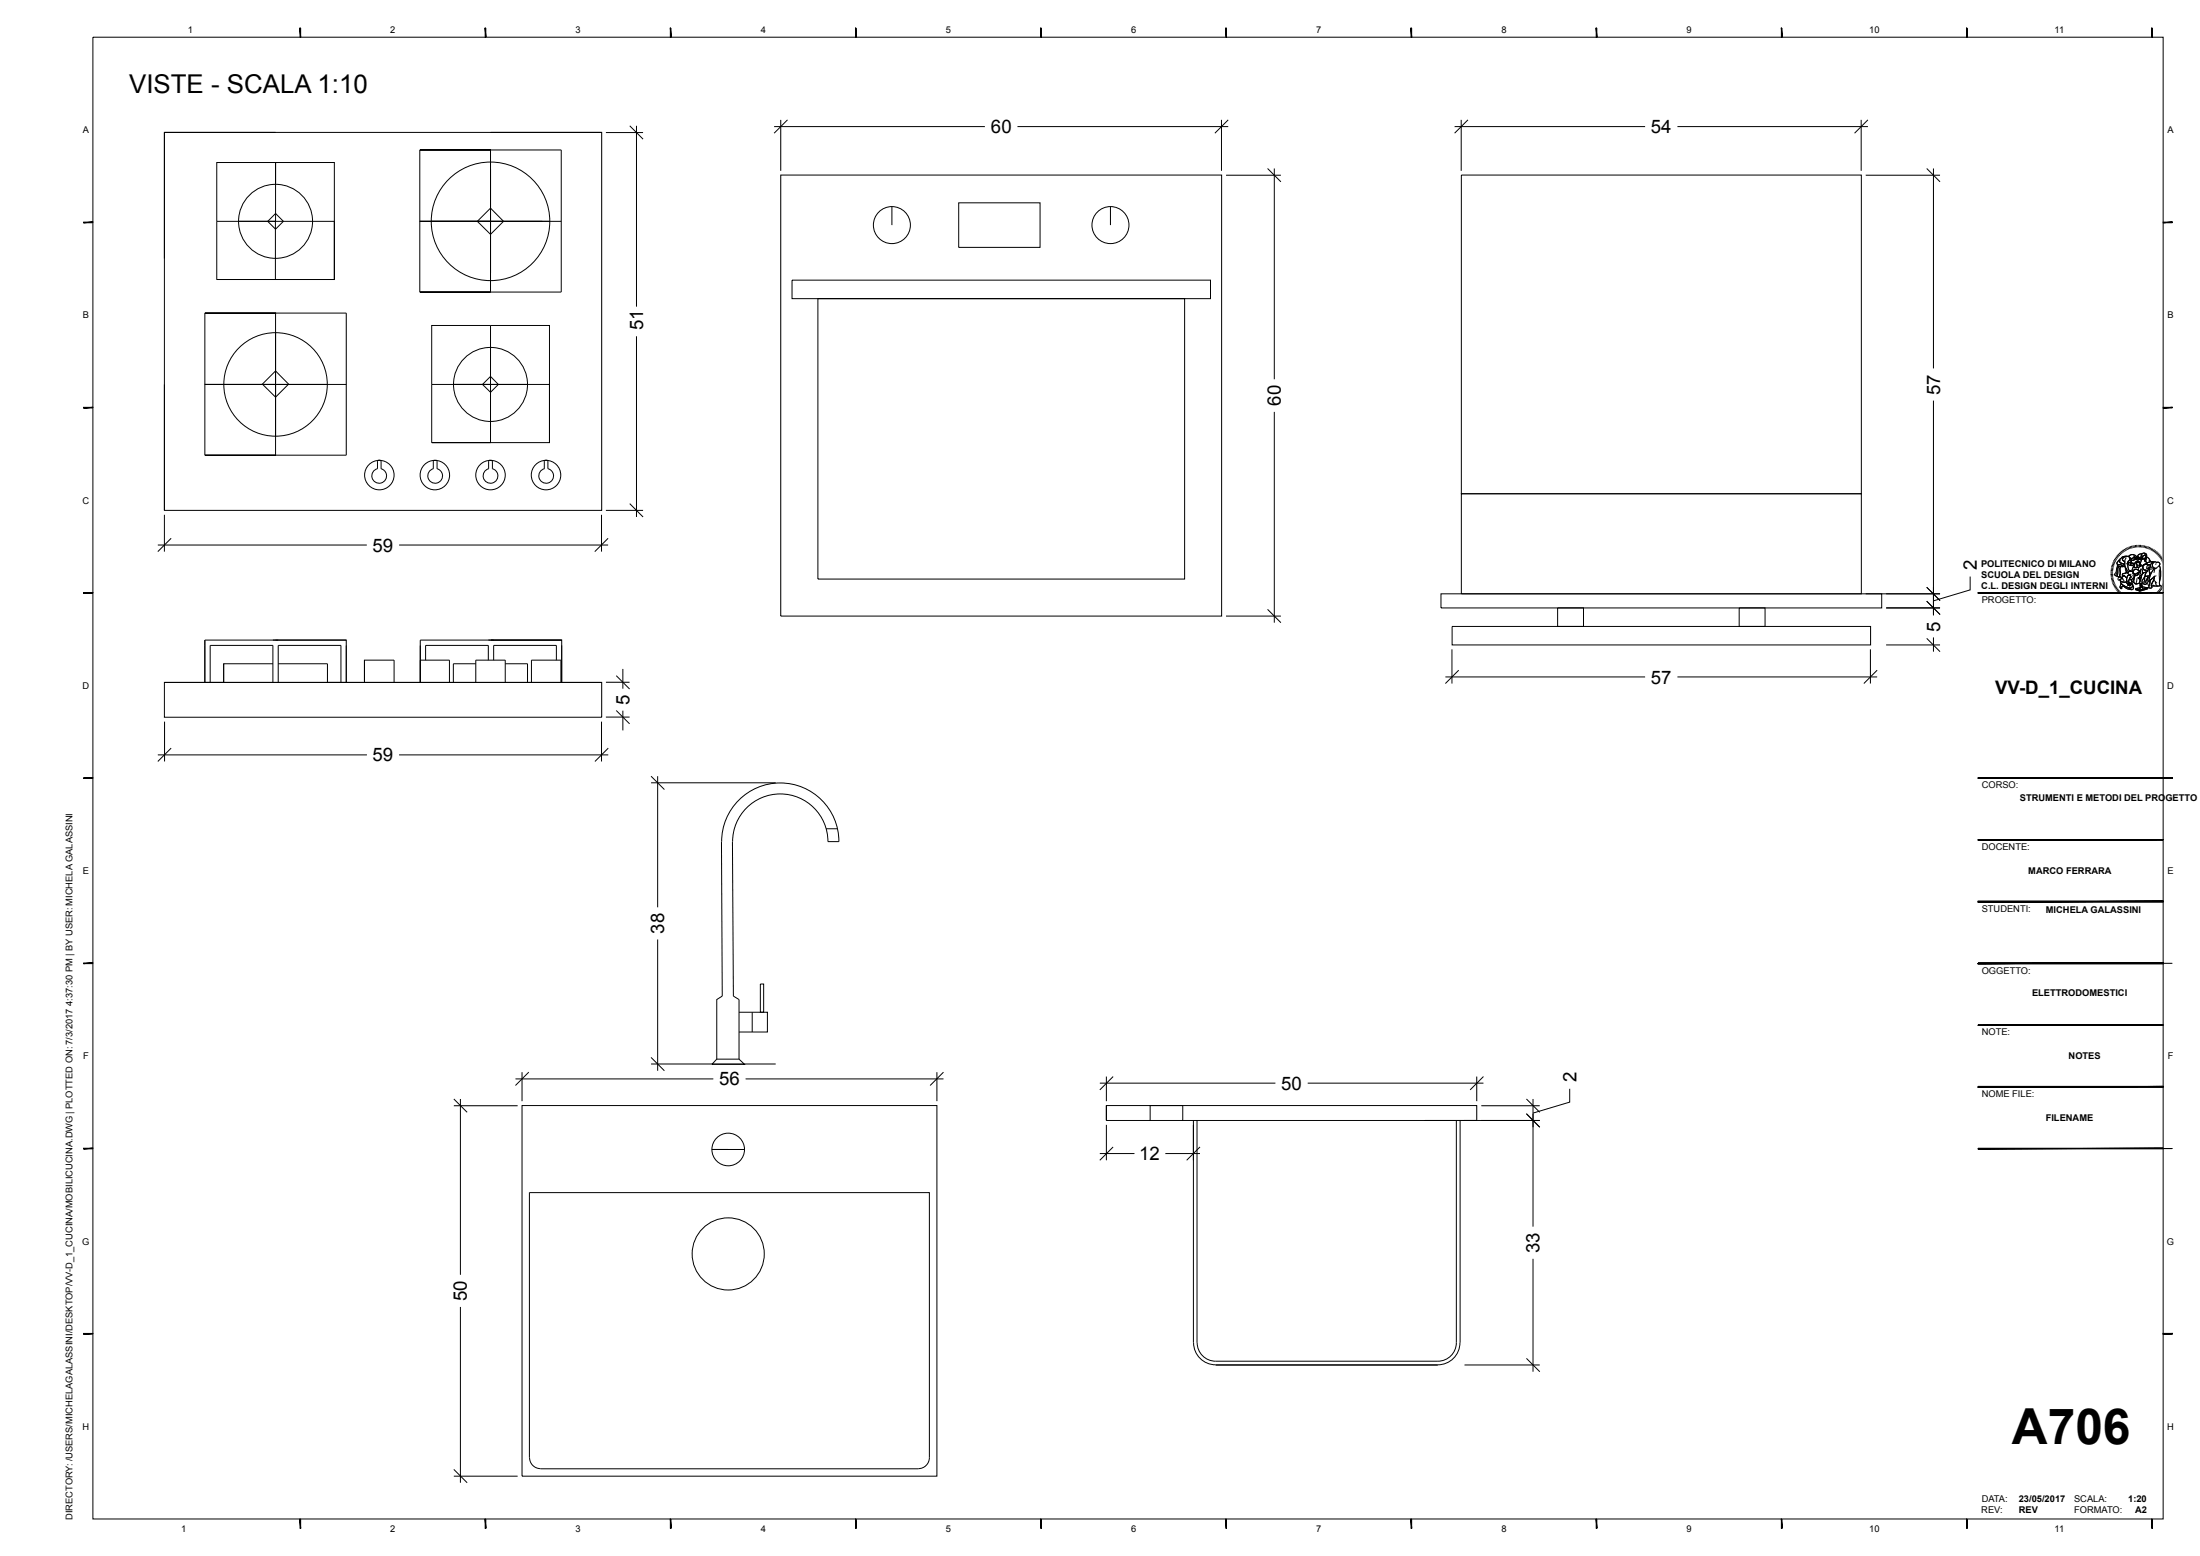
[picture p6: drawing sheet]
<svg xmlns="http://www.w3.org/2000/svg" width="594mm" height="420mm" viewBox="0 0 594 420" stroke-linecap="round" stroke-linejoin="round" font-family="sans-serif">
<g fill="none" stroke="#000" stroke-width=".27">
<path d="M25.1 10h559v400h-559zM44.4 35.7h118.1v102.1h-118.1zM74.4 35.7h-30v34M132.4 35.7h30.1M163.6 35.8h10M170 34l3.6 3.6M171.9 34v48.8M209 34.2h56.9M210.8 32.4v13.7M212.6 32.4l-3.6 3.6M274.7 34.2h56.9M329.8 32.4v13.7"/>
<path d="M331.6 32.4l-3.6 3.6M392.7 34.2h51.5M394.5 32.4v13.7M396.3 32.4l-3.6 3.6M452.9 34.2h51.4M502.5 32.4v13.7M504.3 32.4l-3.6 3.6M58.5 59.7v-15.8h31.8v31.5M58.5 59.7v15.7M74.4 59.6v15.8h-15.9h31.8v-15.7h-25.9M74.4 57.6l2.1 2.1-2.1 2.2-2.1-2.2zM74.4 49.8v-5.9v15.8h-15.9"/>
<path d="M113.3 40.5v38.3M116.4 59.7h32M118.4 59.7h-5.1h38.2M128.9 59.7l3.5-3.5 3.6 3.5-3.6 3.6zM132.4 59.6v-19.1h-19.1h38.2v38.3h-38.2h19.1v-19.1h-19.1M132.4 43.7v32M210.8 47.3h119v119h-119zM240.8 55.8v5M258.8 54.7h22v12.1h-22zM299.8 55.8v5M331 47.3h14.8M342.2 45.5l3.6 3.6"/>
<path d="M344.1 45.5v56.9M394.6 47.3h108v86h-108zM503.7 47.3h20.1M520.2 45.5l3.6 3.6M522 45.5v54M213.8 75.6h113v5h-113zM55.3 84.5v38.4M74.4 89.8v27.9M132.4 87.9v31.6h-15.8h31.8v-15.7h-31.8M132.4 87.9h-15.8v15.9M132.4 87.9h16v31.6M171.9 90.8v48.7"/>
<path d="M220.8 80.6h99v75.7h-99zM44.4 103.8v34M70.8 103.7l3.6-3.6 3.5 3.6-3.5 3.5zM74.4 103.6v-19.1h-19.1h38.2v38.4h-38.2h19.1v-19.1h-19.1M88.4 103.8h-33.1h38.2M116.6 103.8v15.7M122.4 103.8h20M130.3 103.8l2.1-2.2 2.2 2.2-2.2 2.1zM344.1 111.2v56.9M522 108.1v58M44.4 138.9v10M101.9 126.5a1.99 1.99 0 0 0-1.2 3.1 1.99 1.99 0 0 0 3.3 0 1.99 1.99 0 0 0-1.1-3.1"/>
<path d="M101.9 126.5v-2a.59 .59 0 0 1 1 0v2M117 126.5v-2a.72 .72 0 0 1 1 0v2M117 126.5a1.99 1.99 0 0 0-1.1 3.1 1.99 1.99 0 0 0 3.2 0 1.99 1.99 0 0 0-1.1-3.1M131.9 126.5v-2a.72 .72 0 0 1 1 0v2M131.9 126.5a1.99 1.99 0 0 0-1.1 3.1 1.99 1.99 0 0 0 3.3 0 1.99 1.99 0 0 0-1.2-3.1M147 126.5v-2a.59 .59 0 0 1 .9 0v2M147 126.5a1.99 1.99 0 0 0-1.2 3.1 1.99 1.99 0 0 0 3.3 0 1.99 1.99 0 0 0-1.1-3.1M162.4 138.9v10M163.6 137.8h10M170 135.9l3.6 3.6M394.6 133.3h108v27h-108zM42.6 147.1h56.4"/>
<path d="M46.2 145.3l-3.6 3.6M107.8 147.1h56.4M164.2 145.3l-3.6 3.6M520.2 158.5l3.6 3.6M531.9 155.6v3.6l-9.9 3M569.8 154.4h.7M569.8 154.7h.7M569.9 154l.6 .1M569.9 153.6l.7 .1M570 153.3l.6 .1M570 152.9l.7 .2M570.1 152.6l.7 .2"/>
<path d="M570.3 152.2l.6 .3M570.4 151.9l.6 .3M570.5 151.6l.6 .3M570.5 155l-.7 .1M570.5 155.4h-.6M570.5 155.7l-.6 .1M570.6 151.3l.7 .3M570.6 156l-.6 .1M570.7 156.3l-.7 .2M570.8 156.6l-.7 .2M570.8 151l.6 .3M570.8 156.9l-.6 .3"/>
<path d="M571 157.2l-.7 .3M571 150.6l.6 .4M571.1 157.5l-.6 .3M571.2 157.8l-.6 .4M571.2 150.3l.6 .4M571.4 158.1l-.6 .4M571.4 150l.5 .5M571.6 158.4l-.6 .4M571.6 149.8l.6 .4M571.7 152.4h.7a.83 .83 0 0 0 1.2-.1l.1 .6h-.2a1.81 1.81 0 0 1-1.8-.3zM571.7 152.3l.1 .5M571.7 158.7l-.5 .4"/>
<path d="M571.9 149.5l.5 .5M571.9 152.8l-.3 .5-.1 1.4-.3 .7 .4 .1M571.9 159l-.5 .4M572 151.4l.4-.3a.81 .81 0 0 0 .9 1.1l.3 .1a.78 .78 0 0 1-1.2 .1l-.5 .1a.53 .53 0 0 1-.3-.5 .53 .53 0 0 1 .3-.5zM572.1 152.9h.5l-.4 2.9-.6-.3 .2-.5v-1.4zM572.1 149.3l.5 .4M572.1 159.2l-.5 .4M572.2 152.9l-.4 .6v1.5l-.2 .5 .7 .3M572.3 151.1l-.6 .6a.42 .42 0 0 0-.1 .5 .42 .42 0 0 0 .5 .3l.3-.1a.83 .83 0 0 0 1.2-.1M572.3 159.4l-.4 .5M572.4 149l.4 .5M572.4 150.9l.3-.2a1.6 1.6 0 0 1 1.7-.5 .99 .99 0 0 0-1.3 1l.6 .3-.1 .8-.8-.3a.67 .67 0 0 1-.4-1z"/>
<path d="M572.4 156.5a.72 .72 0 0 0 .9 .6l.9-.1M572.5 156.8l.8 .3 .9-.1 .1 .4 .3 .3-.1 .3 .3-.2 .2 .3-.1-.5 .3 .4 .1-.1-.3-.3 .5 .1-.8-.6 .3-.8 .5 .6 .3 1.1a.74 .74 0 0 1-1 .7l-.2-.1a2.4 2.4 0 0 1-2.1-1.8zM572.5 156.8v.1a2.84 2.84 0 0 0 2.3 1.8l.5 .2M572.6 152.9h1.1l.6 1.3a.8 .8 0 0 1-.9 .6 .35 .35 0 0 0-.3 .3 .35 .35 0 0 0 .2 .4l-.5 .4-.3-.1-.2-.4 .2-.8-.1-1zM572.6 153l-.2 .6v2.1M572.6 159.7l-.5 .5M572.7 157.5l1.2 .8 .9 .4a.72 .72 0 0 0 1-.6 .65 .65 0 0 1 .1 .9 .65 .65 0 0 1-.9 .1l-1.2-.5a.58 .58 0 0 0-.5-.4 .58 .58 0 0 0-.6 .4l.2 .2a.36 .36 0 0 1-.5-.1 .36 .36 0 0 1 .1-.4zM572.7 148.8l.4 .5M572.7 157.5l-.1 .3a.7 .7 0 0 0 0 1.1l.3-.2-.2-.2a.88 .88 0 0 1 1.4 .3l.5 .2a1.22 1.22 0 0 0 1.4-.1l-.1-.8M572.8 159.9l-.4 .5M572.9 155.9a.51 .51 0 0 0-.8-.1 .51 .51 0 0 0 .1 .8 .74 .74 0 0 1 .7-.4 .74 .74 0 0 1 .6 .5l.1 .1M573 148.6l.3 .5"/>
<path d="M573.1 155l1.2-.5 .4 .2a.6 .6 0 0 1 .8-.5l.3 .2a1.06 1.06 0 0 1 .5 1.3 1.06 1.06 0 0 1-1.3 .6l.1-.3a.3 .3 0 0 0 .3-.3 .3 .3 0 0 0-.3-.3 .57 .57 0 0 0-.7 0 .57 .57 0 0 0-.2 .6l-.1-.1a.74 .74 0 0 0-1-.5zM573.1 155.6l.4-.2a1.06 1.06 0 0 1 .5 1.7 1.21 1.21 0 0 1-1.6-.5v-.2l.3-.2h.3l-.1-.3zM573.2 150.7l.2-.3a.93 .93 0 0 1 1.1-.3 .93 .93 0 0 1 .6 .9l-.4 .5a.83 .83 0 0 0-.2 1.2 1.1 1.1 0 0 0 .8 1.4l-.1 .1a.4 .4 0 0 0-.4 0 .4 .4 0 0 0-.1 .5 .37 .37 0 0 1-.5-.2 .37 .37 0 0 1 .1-.5v-.1a2.63 2.63 0 0 1-.6-2.2v-.1a.67 .67 0 0 1-.5-.9zM573.2 148.3l.4 .6M573.4 155.2l.8 .8M573.5 155.3v.1a.54 .54 0 0 0-.5 .8M573.6 148.2l.3 .6M573.7 152.9h-1.5a.66 .66 0 0 0-.7 .2 .66 .66 0 0 0-.1 .7v.6l-.6 .7 .3 .3M573.8 153.2l.3 1.4M573.8 148l.3 .6M574.1 150.5a3.2 3.2 0 0 0 .2 3.6 .29 .29 0 0 0 0 .4 .29 .29 0 0 0 .4 0l.2-.3 .4-.1a1.11 1.11 0 0 1-.8-1.4 1.07 1.07 0 0 1 .5-1.5 .83 .83 0 0 0-.2-.9 .83 .83 0 0 0-1-.2l-.5 .2a1.08 1.08 0 0 0-.8 1.6l1.1 .4M574.1 147.8l.3 .6"/>
<path d="M574.3 154.5l-.6 .2a.46 .46 0 0 0-.6 .2 .46 .46 0 0 0 .1 .6M574.4 150.2a.99 .99 0 0 0-1.3 1l.6 .3M574.5 147.7l.2 .6M574.6 155.3a.48 .48 0 0 1 .6 0 .48 .48 0 0 1 0 .6l-.5 1.2 .8 .6-.5-.1 .3 .3-.1 .1-.3-.4 .1 .5-.2-.3-.2 .2v-.3a1.12 1.12 0 0 1-.4-1.5zM574.6 155.3l.1-.1a.47 .47 0 0 1 .5 .2 .47 .47 0 0 1 0 .5l-.5 1.2 .8 .6-.5-.1 .2 .4-.3-.4 .1 .5-.2-.3-.2 .2v-.3a1.09 1.09 0 0 1-.4-1.4zM574.6 152l.8-.3 .2 .3h-.3l.1 .6a.56 .56 0 0 1-.8-.6zM574.7 151.5l.8-.4-.1 .6-1.1 .5zM574.7 152a.54 .54 0 0 0 .2 .6 .54 .54 0 0 0 .6 0M574.7 150.3a1.11 1.11 0 0 1 1.1-.6 1.11 1.11 0 0 1 1 .8l-.6-.2a.77 .77 0 0 1-1.1 .3M574.8 147.5l.3 .7M574.9 150l.6-.3 .6 .1a.53 .53 0 0 1 .5 .2 .53 .53 0 0 1 .1 .5 .61 .61 0 0 0-1 .2l-.7-.2a.31 .31 0 0 1-.3-.2 .31 .31 0 0 1 .2-.3zM575 150.5a.8 .8 0 0 0 1.3-.2l.3 .2-.3 .6-.3 .2-.5-.2-.5 .2z"/>
<path d="M575.2 147.4l.2 .7M575.3 154.1l.5 .3a1.04 1.04 0 0 1 .1 1.7M575.3 152l.9 .1-.2 .1-.1 .4a.41 .41 0 0 1-.5 0 .41 .41 0 0 1-.1-.6zM575.3 156.4l.5 1.2a.79 .79 0 0 1-.2 .9 .79 .79 0 0 1-.8 .2M575.4 151.7l.2 .3M575.5 151.5l-.1 .2-1 .5M575.5 155l-.8 .2M575.5 147.3l.2 .7M575.5 151.1l-.3 .5M575.6 154.7l.8 .4M575.8 152l.4 .1-.2 .2a.34 .34 0 0 1-.3 .4 .34 .34 0 0 1-.4-.3 .34 .34 0 0 1 .3-.4l.2 .1-.2 .1M575.8 155.1a.72 .72 0 0 1 .1 1 .72 .72 0 0 1-.9 .2"/>
<path d="M575.8 154.4l.1-.3a1.09 1.09 0 0 1 1.6-.1l.2 .6-1.4 .4 .3 .2a.69 .69 0 0 0 .8-.6l.3-.2-.7-.7h-.6l-.5 .7-.2-.1v-.5l.4-.8 .3 .2h1l.6-.4v-.3l.6 .2 .1 1a.65 .65 0 0 0-.2 .9l-.2 .6-.5 .3-.1 .5h-.4l.5 .2v.4l.2-.3-.3 1.1h-.1a.84 .84 0 0 1-1.4-.1l-.4-.4 .4-.5 .2-1.1M575.8 154.1l.6-.5 .7 .1 .4 .3 .2 .5-1.5 .6zM575.8 157l.8 .7M575.8 147.2l.2 .7M576.1 151.1h.1M576.1 150.6l.2 .2M576.2 156.3v1M576.2 153a1.28 1.28 0 0 0-.5 1.3M576.2 147.2l.1 .6M576.2 150.7v.1M576.3 155l1-.4a.5 .5 0 0 1-.1 .6 .5 .5 0 0 1-.6 .1zM576.3 155.8l-.2 .9-.5 .5"/>
<path d="M576.5 150.9l.8-.2a.33 .33 0 0 1 .1 .6 .33 .33 0 0 1-.5-.3zM576.6 151.7a.88 .88 0 0 1 1.1 .1 .88 .88 0 0 1 .1 1.1l-.2-.1a.79 .79 0 0 0-.6-1.2 .52 .52 0 0 0-.1 .8 .45 .45 0 0 1-.1 .7 .45 .45 0 0 1-.6-.4zM576.6 150.5l-.3 .6-.3 .2-.5-.2-.5 .1M576.6 147.1v.7M576.6 158.9l2-.5 1.2 .3-2.1 .6zM576.6 158.9l1.1 .4v.3l-1.1-.4zM576.6 158.9a5.8 5.8 0 0 1 3.2-.2l-2.1 .6zM576.9 151.6a.77 .77 0 0 1 .9 .7 .77 .77 0 0 1-.8 .9l-.2-1.3zM576.9 147.1v.7M577 156.1l-.4 1.6 1.1-.3M577 150.7a.39 .39 0 0 1 .5-.3 .39 .39 0 0 1 .2 .6h-.1M577 155.2h.1"/>
<path d="M577 150.4a.45 .45 0 0 1 .6 .1 .45 .45 0 0 1 .1 .5l-.3-.3h-.4zM577.1 154.8l.1 .1M577.1 155.1h.1M577.2 154.9h-.1M577.2 151.9h-.1M577.3 147.1v.7M577.3 150.8l-.8 .1h.3a.35 .35 0 0 0 .4 .3 .35 .35 0 0 0 .2-.5v.2M577.4 155.9l.3 .1 .1-.5 .5-.3-.5 1.4v-.4h-.3zM577.4 153.2v.7M577.4 154.6a.58 .58 0 0 1-.3 .6 .58 .58 0 0 1-.7-.2M577.4 151.7l.3 .3-.1 .1M577.6 151.9l-.2-.2a.39 .39 0 0 0-.5 0 .39 .39 0 0 0 0 .6v.1a.45 .45 0 0 1 .2 .6 .45 .45 0 0 1-.6 .2 .45 .45 0 0 1-.2-.6 .9 .9 0 0 1 .3-.9 .9 .9 0 0 1 1-.1l.1 .3a.65 .65 0 0 1 0 1l-.1-.3"/>
<path d="M577.6 147.1v.7M577.7 152.2l-.2 .1M577.7 152v.3a.45 .45 0 0 1-.7 .2M577.7 152.9l-.7 .3M577.7 159.3l2.1-.6v.3l-2.1 .6zM577.7 159.3v.2M577.8 155.8v.2l.2-.2M577.8 150.9a.45 .45 0 0 1 .4 .3 .45 .45 0 0 1-.2 .5l-.1 .4M577.9 156.1l-.2 .4 .3-.2M577.9 150.5l.1 .4M578 152.5l-.2-.5 .2-.3a.45 .45 0 0 0 .2-.5 .45 .45 0 0 0-.4-.3l-.1-.4a.52 .52 0 0 1-.5-.6 .52 .52 0 0 1 .7-.4h.4l-.2 .8 .1 .8 .2-.6a.4 .4 0 0 0 .3 .4 .4 .4 0 0 0 .4-.1l.1 .6a.55 .55 0 0 1 .3 .6 .55 .55 0 0 1-.6 .4l-.3 .3M578 147.1l-.1 .7"/>
<path d="M578 153.5l-.1 1.3M578 152.7l.5 .2M578.1 157.5l.2-.1 .1 1.1-.2-.6-.4 .7zM578.2 154.7l-.5 .4 .1 .4M578.3 155.2l-.5 .3-.1 .5h-.4l.5 .2M578.3 153.6l-.4 .8M578.3 149.5a.79 .79 0 0 1 1.1 0 .79 .79 0 0 1 .2 1l-.5 1v-.7l.3-.5-.2-.5a1.12 1.12 0 0 0-.9 1.3l-.2-.8zM578.3 149.5a.79 .79 0 0 1 1.1 0 .79 .79 0 0 1 .2 1l-.5 1 .1-.8 .2-.4-.2-.5a1.04 1.04 0 0 0-.9 1.3l-.2-.8zM578.3 149.5l-.6 .1a.56 .56 0 0 0-.5 .7M578.3 147.1v.7M578.4 150.5a.4 .4 0 0 0 .3 .4 .4 .4 0 0 0 .4-.1M578.6 152.6a1.74 1.74 0 0 1 2 .1 1.68 1.68 0 0 1-.9 1.4h-.3a1.2 1.2 0 0 1-.8-1.4z"/>
<path d="M578.6 150l.6-.2 .2 .5-.2 .5a.47 .47 0 0 1-.7-.1 .47 .47 0 0 1 .1-.7zM578.6 154.7l.9-.2-.5 1.3a1.62 1.62 0 0 0-.6 1.6l-.3 .1-.3 .6-.1-.9zM578.6 150.3h.2M578.6 154.7l-.3 .5-.6 2 .2 .9 .4-.7 .2 1.4-.3-.9-.5 1.1 .2-.9M578.7 150.7l.1 .1M578.7 153.6v.1a.65 .65 0 0 0-.2 .9l1.1-.2 .3-.5M578.7 147.2l-.1 .6M578.7 150.3v.1M578.8 150.6v.1M579.1 150.5h.2M579.1 147.2l-.2 .7M579.1 155.6l.8-.1-.2 .8-.3 .6 .2 .6-.7 .2-.1-.2z"/>
<path d="M579.1 150.5h.1M579.3 151.3l.4 .6M579.4 153.8h.1M579.4 147.3l-.2 .7M579.5 152.1l1-.5h.8l-.7 1zM579.5 154.5l-.5 1.3a1.62 1.62 0 0 0-.6 1.6l-.1 .2M579.5 153.7l-.3 .1M579.6 150.3l.5 .4 .6 .9-.9 .3a.85 .85 0 0 1-.2-1.4zM579.6 150.3l.6 .5 .3 .5M579.6 154l-.1 .1M579.7 147.4l-.2 .7M579.8 158.7v.3l-2 .6-1.2-.4v-.3"/>
<path d="M580.1 147.5l-.2 .7M580.1 153.6h.3l-.1 1.8-1.2 .2 .3-1.1zM580.1 153.3l-.1 .5M580.2 151.2l.5 .4M580.2 152.4l.3 .1 .1 .3M580.3 155.5l-1.2 .1-.3 1.9 .1 .2 .7-.2-.2-.6 .3-.6 .2-.8M580.3 156.8l-.1 .3 .3 .1M580.4 153.6v.3a4.1 4.1 0 0 1-.6 2.8l.2 1.2 .2 .2M580.4 147.6l-.2 .7M580.6 156.6l1.1-1-.8 2.5a.4 .4 0 0 1-.1 .6 .4 .4 0 0 1-.5-.1 .4 .4 0 0 1 0-.5zM580.6 152.6a1 1 0 0 1 1-1l.7 .2a.56 .56 0 0 1 .8 .2 .56 .56 0 0 1-.2 .8 1.22 1.22 0 0 1-2.2 .1l-.1-.1M580.6 152.8l-.4 .6a.64 .64 0 0 1-.4 .7 .64 .64 0 0 1-.8-.3 .73 .73 0 0 1-.3-1.1 .73 .73 0 0 1 1.1-.1l-.2 .7a.28 .28 0 0 0 .3 .1 .28 .28 0 0 0 .3-.2 .65 .65 0 0 0-.1-.7 .65 .65 0 0 0-.6-.3 .93 .93 0 0 0-1 .9"/>
<path d="M580.7 154.4v.5M580.7 147.8l-.2 .6M581 148l-.3 .6M581.1 153.5l-.9 .1M581.2 157.8l.5 .4M581.3 148.1l-.3 .6M581.4 151.6l-1.1 .1-.9 .5M581.5 151.8h.7a.61 .61 0 0 1 .8 .1 .61 .61 0 0 1 0 .7 8.8 8.8 0 0 1 0 4.8l.3 .7h-2.4l.8-2.5-1.5 1.3a6.4 6.4 0 0 1 1.4-3.4l.5-.1a.9 .9 0 0 1-.9-.6 .9 .9 0 0 1 .3-1zM581.6 156.6l.8 .8M581.6 153.5a6 6 0 0 0-1.4 3.5l1.5-1.4 .5-.1M581.6 151.7a.91 .91 0 0 0-.5 1 .91 .91 0 0 0 1 .7M581.7 148.3l-.4 .6"/>
<path d="M581.7 155.6l-.8 2.5a.4 .4 0 0 1-.1 .6 .4 .4 0 0 1-.5-.1 .4 .4 0 0 1 0-.5l.3-1.5M581.8 153.6l-.2 1M581.9 157a.95 .95 0 0 0 .7 1.2M582 148.5l-.4 .6M582.2 148.7l-.4 .6M582.2 152.1l-.3 .3M582.3 159.8l.4 .5M582.5 148.9l-.4 .6M582.5 159.6l.5 .4M582.7 159.4l.5 .4M582.8 149.2l-.5 .5M583 159.1l.5 .4"/>
<path d="M583 153.7l.1 3.3M583 152.6a8.5 8.5 0 0 1 0 4.8l.3 .7h-2.4M583 149.4l-.5 .5M583.1 158.8l.6 .4M583.3 149.7l-.6 .5M583.3 158.5l.6 .4M583.5 150l-.5 .4M583.5 158.3l.6 .3M583.7 158l.6 .3M583.7 150.3l-.5 .4M583.8 157.7l.6 .3M583.9 150.6l-.6 .3"/>
<path d="M583.9 157.4l.7 .3M584.1 157.1l.6 .3M584.1 150.9l-.6 .3M584.1 156.8l.7 .2M584.2 156.5l.7 .1M584.3 151.2l-.6 .3M584.3 156.2l.7 .1M584.4 155.8l.6 .2M584.4 151.5l-.6 .3M584.4 155.5l.7 .1M584.4 155.2h.7M584.5 155h.7"/>
<path d="M584.5 154.6h.7M584.6 151.8l-.6 .3M584.7 152.2l-.6 .2M584.8 152.5l-.6 .2M584.9 152.8l-.6 .2M585 153.2l-.7 .1M585.1 153.6h-.7M585.1 154.3h-.7M585.1 153.9l-.7 .1M55.3 172.8v11.4h5.1M55.3 172.8h38.2v11.4h-5.1v-5h-13.3M55.3 172.8v11.4"/>
<path d="M60.4 179.2v5M73.7 179.2h-13.3v5M73.7 172.8h19.8M93.5 174.2v10M98.4 178.2v6v-6h8v6M113.5 178.2h7.8v6M114.9 178.2v-4h16.9v4M128.5 179.2h-6.1v5M131.8 172.8h19.9M133.3 178.2v-4h16.9v4M136.4 179.2h6v5M151.7 174.2v10v-11.4h-38.2v11.4"/>
<path d="M331 166.3h14.8M342.2 164.5l3.6 3.6M389.1 160.3h119v3.8h-119zM392 175.3v9.2M392.1 169.1h113v5h-113zM420.6 164.1h6.9v5h-6.9zM469.6 164.1h7v5h-7zM503.7 160.3h20.1M505 175.3v9.2M509.2 164.1h14.6M509.2 174.1h14.6M520.2 162.3l3.6 3.6"/>
<path d="M520.2 172.3l3.6 3.6M522 172.1v3.8M573 160.1l-.4 .6M573.3 160.3l-.4 .6M573.6 160.5l-.4 .6M573.8 160.7l-.3 .6M574.1 160.8l-.3 .6M574.4 161l-.3 .6M574.7 161.1l-.3 .7M575 161.3l-.2 .6M575.3 161.4l-.2 .6M575.6 161.5l-.1 .6"/>
<path d="M575.9 161.6l-.1 .6M576.3 161.6l-.2 .7M576.6 161.6l-.1 .7M576.9 161.7v.7M577.2 161.7v.7M577.6 161.7v.7M577.9 161.7v.7M578.2 161.7l.1 .7M578.5 161.6l.1 .7M578.8 161.6l.2 .6M579.2 161.5l.2 .6M579.5 161.4l.2 .7"/>
<path d="M579.8 161.3l.2 .7M580.1 161.2l.3 .7M580.4 161.1l.3 .6M580.7 160.9l.3 .7M581 160.8l.3 .6M581.3 160.6l.3 .6M581.5 160.4l.4 .6M581.8 160.2l.4 .6M582 160l.5 .5M44.4 184.2h118.1v9.4h-118.1zM44.4 184.2h118.1M44.4 194.8v10.7"/>
<path d="M56.7 184.2v-10h17v10M75.1 184.2v-10h17v10M128.5 184.2v-6h7.9v6M143.5 184.2v-6h7.9v6M162.4 194.8v10.7M163.6 184.2h6.4M163.6 193.6h6.4M166.4 182.4l3.6 3.6M166.4 191.8l3.6 3.6M168.2 180.6v5.3M168.2 191.8v5.4M390.2 182.7h54"/>
<path d="M393.8 180.9l-3.6 3.6M452.9 182.7h53.9M506.8 180.9l-3.6 3.6M42.6 203.8h56.5M46.2 201.9l-3.6 3.6M107.8 203.8h56.4M164.2 201.9l-3.6 3.6M175.8 211.3h33.6M175.8 209.5l3.6 3.6M177.6 209.5v35.4M194.8 227.2l.2 41.7-1.5 .9v16.1M194.8 227.2a15.8 15.8 0 0 1 15.9-15.9 15.8 15.8 0 0 1 15.8 15.9h-3a12.9 12.9 0 0 0-12.8-12.9 12.9 12.9 0 0 0-12.9 12.9l.2 41.7 1.5 .9v16.1"/>
<path d="M223 223.7h3.1M177.6 253.6v35.4M199.5 273.2h7.7v5.4h-7.7M203.1 273.2v5.4M205.3 265.6h.9v7.6h-.9zM584.1 260h2.4M122.5 298.5h17.3M122.5 296.6l3.6 3.6M124.3 296.6v47.5M139.2 291.2h53.4M140.9 298.4h112.1v100.1h-112.1zM140.9 289.4v7.8"/>
<path d="M142.8 289.4l-3.6 3.6M175.8 287.2h33.6M175.8 285.4l3.6 3.6M193.5 285.9h6l1.5 1.4h-8.8zM201.3 291.2h53.4M253 289.4v7.8M254.7 289.4l-3.6 3.6M296.9 292.4h47.5M298.7 298.4v4v-4h100v4M298.7 290.6v6.6M300.5 290.6l-3.6 3.6M353.1 292.4h47.4"/>
<path d="M398.7 290.6v6.6M399.9 298.5h15.8M400.5 290.6l-3.6 3.6M412.1 296.6l3.6 3.6M413.9 296.6v34.5M423.8 293.9v3.6l-9.9 3M196.6 310.3h-4.4h8.8M296.9 311.4h9.4M298.7 302.4h100h-14M298.7 303.6v9.6M300.5 309.6l-3.6 3.6M310.5 302.4v-4h8.8v4"/>
<path d="M314.6 311.4h9.4M322.2 302.4l.1 60a6 6 0 0 0 5.9 6h60a6 6 0 0 0 6-6v-60M323.2 302.4v60M324 309.6l-3.6 3.6M393.2 302.4v60a5 5 0 0 1-5 5h-60a5 5 0 0 1-5-5M395.4 302.4h20.3M412.1 300.6l3.6 3.7M584.1 310h2.4M413.9 339.8v30.5M124.3 352.8v47.4M395.4 368.4h20.3M412.1 366.7l3.6 3.6"/>
<path d="M584.1 360h2.4M122.5 398.5h17.3M122.5 396.6l3.6 3.6M145.9 396.4a2.96 2.96 0 0 1-2.9-2.9l-.1-71.6h108v71.6a2.96 2.96 0 0 1-2.9 2.9M145.9 396.5h102.1"/>
<circle cx="74.4" cy="59.7" r="10"/>
<circle cx="132.4" cy="59.7" r="16"/>
<circle cx="240.8" cy="60.8" r="5"/>
<circle cx="299.8" cy="60.8" r="5"/>
<circle cx="74.4" cy="103.8" r="14"/>
<circle cx="132.4" cy="103.8" r="10"/>
<circle cx="102.4" cy="128.2" r="4"/>
<circle cx="117.4" cy="128.2" r="4"/>
<circle cx="132.4" cy="128.2" r="4"/>
<circle cx="147.4" cy="128.2" r="4"/>
<circle cx="196.6" cy="310.3" r="4.4"/>
<circle cx="196.6" cy="338.5" r="9.7"/>
</g>
<g fill="#fff" stroke="#fff" stroke-width=".27">
<path d="M559.1 160l30.7 4.3h-30.7z"/>
<path d="M559.1 160h25l5.7 4.3z"/>
<path d="M584.1 145.5h5.7l-5.7 14.5z"/>
<path d="M589.8 145.5v18.8l-5.7-4.3z"/>
<path d="M100 201.1v5.4l6.9-5.4zM100 206.5l6.9-5.4v5.4z"/>
<path d="M165.5 186.8v4.1h5.4zM165.5 186.8h5.4v4.1z"/>
<path d="M100 144.4v5.4l6.9-5.4zM100 149.8l6.9-5.4v5.4z"/>
<path d="M169.1 83.7v6.2h5.5zM169.1 83.7h5.5v6.2z"/>
<path d="M266.8 31.4v5.5l7-5.5zM266.8 36.9l7-5.5v5.5z"/>
<path d="M341.3 103.3v7h5.5zM341.3 103.3h5.5v7z"/>
<path d="M445.1 31.4v5.5l6.9-5.5zM445.1 36.9l6.9-5.5v5.5z"/>
<path d="M519.3 100.3v6.9h5.4zM519.3 100.3h5.4v6.9z"/>
<path d="M529.2 150.5v4.2h5.4zM529.2 150.5h5.4v4.2z"/>
<path d="M519.3 167v4.1h5.4zM519.3 167h5.4v4.1z"/>
<path d="M445.1 180v5.4l6.9-5.4zM445.1 185.4l6.9-5.4v5.4z"/>
<path d="M193.5 288.5v5.4l6.9-5.4zM193.5 293.9l6.9-5.4v5.4z"/>
<path d="M345.3 289.7v5.4l6.9-5.4zM345.3 295.1l6.9-5.4v5.4z"/>
<path d="M411.2 332v6.9h5.5zM411.2 332h5.5v6.9z"/>
<path d="M421.1 288.8v4.2h5.4zM421.1 288.8h5.4v4.2z"/>
<path d="M307.2 308.7v5.4l6.6-5.4zM307.2 314.1l6.6-5.4v5.4z"/>
<path d="M121.6 345v6.9h5.5zM121.6 345h5.5v6.9z"/>
<path d="M174.9 245.8v6.9h5.4zM174.9 245.8h5.4v6.9z"/>
</g>
<path d="M559.1 160h25v-14.5h5.7v18.8h-30.7z" fill="none" stroke="#fff" stroke-width=".27"/>
<g fill="#000" stroke="#000" stroke-width=".27">
<path d="M81 7.5l.2 2.5v-2.5zM81 7.5l.2 2.5h-.2z"/>
<path d="M131 7.5l.2 2.5v-2.5zM131 7.5l.2 2.5h-.2z"/>
<path d="M181 7.5l.2 2.5v-2.5zM181 7.5l.2 2.5h-.2z"/>
<path d="M231 7.5l.2 2.5v-2.5zM231 7.5l.2 2.5h-.2z"/>
<path d="M281 7.5l.2 2.5v-2.5zM281 7.5l.2 2.5h-.2z"/>
<path d="M331 7.5l.2 2.5v-2.5zM331 7.5l.2 2.5h-.2z"/>
<path d="M381 7.5l.1 2.5v-2.5zM381 7.5l.1 2.5h-.1z"/>
<path d="M431 7.5l.1 2.5v-2.5zM431 7.5l.1 2.5h-.1z"/>
<path d="M481 7.5l.1 2.5v-2.5zM481 7.5l.1 2.5h-.1z"/>
<path d="M531 7.5l.1 2.5v-2.5zM531 7.5l.1 2.5h-.1z"/>
<path d="M581 7.5l.1 2.5v-2.5zM581 7.5l.1 2.5h-.1z"/>
<path d="M22.6 60.1h2.5v-.1zM22.6 60h2.5l-2.5 .1z"/>
<path d="M584.1 60.1h2.4v-.1zM584.1 60h2.4l-2.4 .1z"/>
<path d="M22.6 110.1h2.5v-.1zM22.6 110h2.5l-2.5 .1z"/>
<path d="M584.1 110.1h2.4v-.1zM584.1 110h2.4l-2.4 .1z"/>
<path d="M22.6 160.1h2.5v-.2zM22.6 159.9h2.5l-2.5 .2z"/>
<path d="M534.1 160.1h50v-.2zM534.1 159.9h50l-50 .2z"/>
<path d="M22.6 210.1h2.5v-.2zM22.6 209.9h2.5l-2.5 .2z"/>
<path d="M534.1 210.1h50v-.2zM534.1 209.9h50l-50 .2z"/>
<path d="M584.1 210.1h2.4v-.2zM584.1 209.9h2.4l-2.4 .2z"/>
<path d="M534.1 226.8h50v-.2zM534.1 226.6h50l-50 .2z"/>
<path d="M534.1 243.3v.2l50-.2zM534.1 243.5l50-.2v.2z"/>
<path d="M534.1 259.9v.2l50-.2zM534.1 260.1l50-.2v.2z"/>
<path d="M534.1 259.9v.2l50-.2zM534.1 260.1l50-.2v.2z"/>
<path d="M534.1 259.9v.2l50-.2zM534.1 260.1l50-.2v.2z"/>
<path d="M534.1 259.9v.2l50-.2zM534.1 260.1l50-.2v.2z"/>
<path d="M534.1 243.5h50v-.2zM534.1 243.3h50l-50 .2z"/>
<path d="M22.6 260.1h2.5v-.2zM22.6 259.9h2.5l-2.5 .2z"/>
<path d="M534.1 276.6v.2l50-.2zM534.1 276.8l50-.2v.2z"/>
<path d="M534.1 293.3v.2l50-.2zM534.1 293.5l50-.2v.2z"/>
<path d="M534.1 293.3v.2l50-.2zM534.1 293.5l50-.2v.2z"/>
<path d="M22.6 310.1h2.5v-.2zM22.6 309.9h2.5l-2.5 .2z"/>
<path d="M534.1 309.9v.2l50-.2zM534.1 310.1l50-.2v.2z"/>
<path d="M22.6 360.1h2.5v-.2zM22.6 359.9h2.5l-2.5 .2z"/>
<path d="M584.1 360.1h2.4v-.2zM584.1 359.9h2.4l-2.4 .2z"/>
<path d="M584.1 360.1h2.4v-.2zM584.1 359.9h2.4l-2.4 .2z"/>
<path d="M81 410l.2 2.5v-2.5zM81 410l.2 2.5h-.2z"/>
<path d="M131 410l.2 2.5v-2.5zM131 410l.2 2.5h-.2z"/>
<path d="M181 410l.2 2.5v-2.5zM181 410l.2 2.5h-.2z"/>
<path d="M231 410l.2 2.5v-2.5zM231 410l.2 2.5h-.2z"/>
<path d="M281 410l.2 2.5v-2.5zM281 410l.2 2.5h-.2z"/>
<path d="M331 410l.2 2.5v-2.5zM331 410l.2 2.5h-.2z"/>
<path d="M381 410l.1 2.5v-2.5zM381 410l.1 2.5h-.1z"/>
<path d="M431 410l.1 2.5v-2.5zM431 410l.1 2.5h-.1z"/>
<path d="M481 410l.1 2.5v-2.5zM481 410l.1 2.5h-.1z"/>
<path d="M531 410l.1 2.5v-2.5zM531 410l.1 2.5h-.1z"/>
<path d="M581 410l.1 2.5v-2.5zM581 410l.1 2.5h-.1z"/>
</g>
<text font-size="13.4" x="543.2" y="389.8">A706</text>
<text font-size="7" x="34.9" y="25.1">VISTE - SCALA 1:10</text>
<g font-size="5">
<text x="267.6" y="36">60</text>
<text x="445.7" y="36">54</text>
<text x="173.6" y="89.2" transform="rotate(-90 173.6 89.2)">51</text>
<text x="523.8" y="106.6" transform="rotate(-90 523.8 106.6)">57</text>
<text x="345.8" y="109.5" transform="rotate(-90 345.8 109.5)">60</text>
<text x="100.6" y="148.9">59</text>
<text x="533.7" y="153.9" transform="rotate(-90 533.7 153.9)">2</text>
<text x="523.8" y="170.5" transform="rotate(-90 523.8 170.5)">5</text>
<text x="445.7" y="184.5">57</text>
<text x="169.9" y="190.3" transform="rotate(-90 169.9 190.3)">5</text>
<text x="538.7" y="187.3">VV-D_1_CUCINA</text>
<text x="100.6" y="205.5">59</text>
<text x="179.3" y="252.1" transform="rotate(-90 179.3 252.1)">38</text>
<text x="194.2" y="293">56</text>
<text x="425.6" y="292.2" transform="rotate(-90 425.6 292.2)">2</text>
<text x="345.9" y="294.1">50</text>
<text x="307.6" y="313.2">12</text>
<text x="415.7" y="338.3" transform="rotate(-90 415.7 338.3)">33</text>
<text x="126.1" y="351.3" transform="rotate(-90 126.1 351.3)">50</text>
</g>
<g font-size="2.5">
<text x="50.7" y="8.9">1</text>
<text x="105.4" y="8.9">2</text>
<text x="155.4" y="8.9">3</text>
<text x="205.4" y="8.9">4</text>
<text x="255.4" y="8.9">5</text>
<text x="305.4" y="8.9">6</text>
<text x="355.4" y="8.9">7</text>
<text x="405.4" y="8.9">8</text>
<text x="455.4" y="8.9">9</text>
<text x="504.7" y="8.9">10</text>
<text x="554.8" y="8.9">11</text>
<text x="22.3" y="36">A</text>
<text x="585.2" y="36">A</text>
<text x="22.3" y="85.9">B</text>
<text x="585.2" y="85.9">B</text>
<text x="22.2" y="135.9">C</text>
<text x="585.2" y="135.9">C</text>
<text x="534.9" y="153">POLITECNICO DI MILANO</text>
<text x="534.9" y="156">SCUOLA DEL DESIGN</text>
<text x="534.9" y="159">C.L. DESIGN DEGLI INTERNI</text>
<text x="535.1" y="162.8">PROGETTO:</text>
<text x="22.2" y="185.9">D</text>
<text x="585.2" y="185.9">D</text>
<text x="535.1" y="212.8">CORSO:</text>
<text x="545.4" y="216.2">STRUMENTI E METODI DEL PROGETTO</text>
<text x="535.1" y="229.5">DOCENTE:</text>
<text x="22.3" y="235.9">E</text>
<text x="547.6" y="235.9">MARCO FERRARA</text>
<text x="585.2" y="235.9">E</text>
<text x="535.1" y="246.1">STUDENTI:</text>
<text x="552.4" y="246.6">MICHELA GALASSINI</text>
<text x="535.1" y="262.8">OGGETTO:</text>
<text x="548.7" y="268.8">ELETTRODOMESTICI</text>
<text x="535.1" y="279.5">NOTE:</text>
<text x="22.4" y="285.9">F</text>
<text x="558.5" y="285.9">NOTES</text>
<text x="585.3" y="285.9">F</text>
<text x="535.1" y="296.1">NOME FILE:</text>
<text x="552.3" y="302.6">FILENAME</text>
<text x="22.2" y="335.9">G</text>
<text x="585.1" y="335.9">G</text>
<text x="22.2" y="385.9">H</text>
<text x="585.2" y="385.9">H</text>
<text x="535.1" y="405.5">DATA:</text>
<text x="545.1" y="405.4">23/05/2017</text>
<text x="560" y="405.4">SCALA:</text>
<text x="574.6" y="405.4">1:20</text>
<text x="19.6" y="410.3" transform="rotate(-90 19.6 410.3)">DIRECTORY: /USERS/MICHELAGALASSINI/DESKTOP/VV-D_1_CUCINA/MOBILICUCINA.DWG | PLOTTED ON: 7/3/2017 4:37:30 PM | BY USER: MICHELA GALASSINI</text>
<text x="48.9" y="413.4">1</text>
<text x="105.4" y="413.4">2</text>
<text x="155.4" y="413.4">3</text>
<text x="205.4" y="413.4">4</text>
<text x="255.4" y="413.4">5</text>
<text x="305.4" y="413.4">6</text>
<text x="355.4" y="413.4">7</text>
<text x="405.4" y="413.4">8</text>
<text x="455.4" y="413.4">9</text>
<text x="504.7" y="413.4">10</text>
<text x="534.9" y="408.4">REV:</text>
<text x="545.1" y="408.4">REV</text>
<text x="554.8" y="413.4">11</text>
<text x="560" y="408.4">FORMATO:</text>
<text x="576.5" y="408.4">A2</text>
</g>
</svg>
